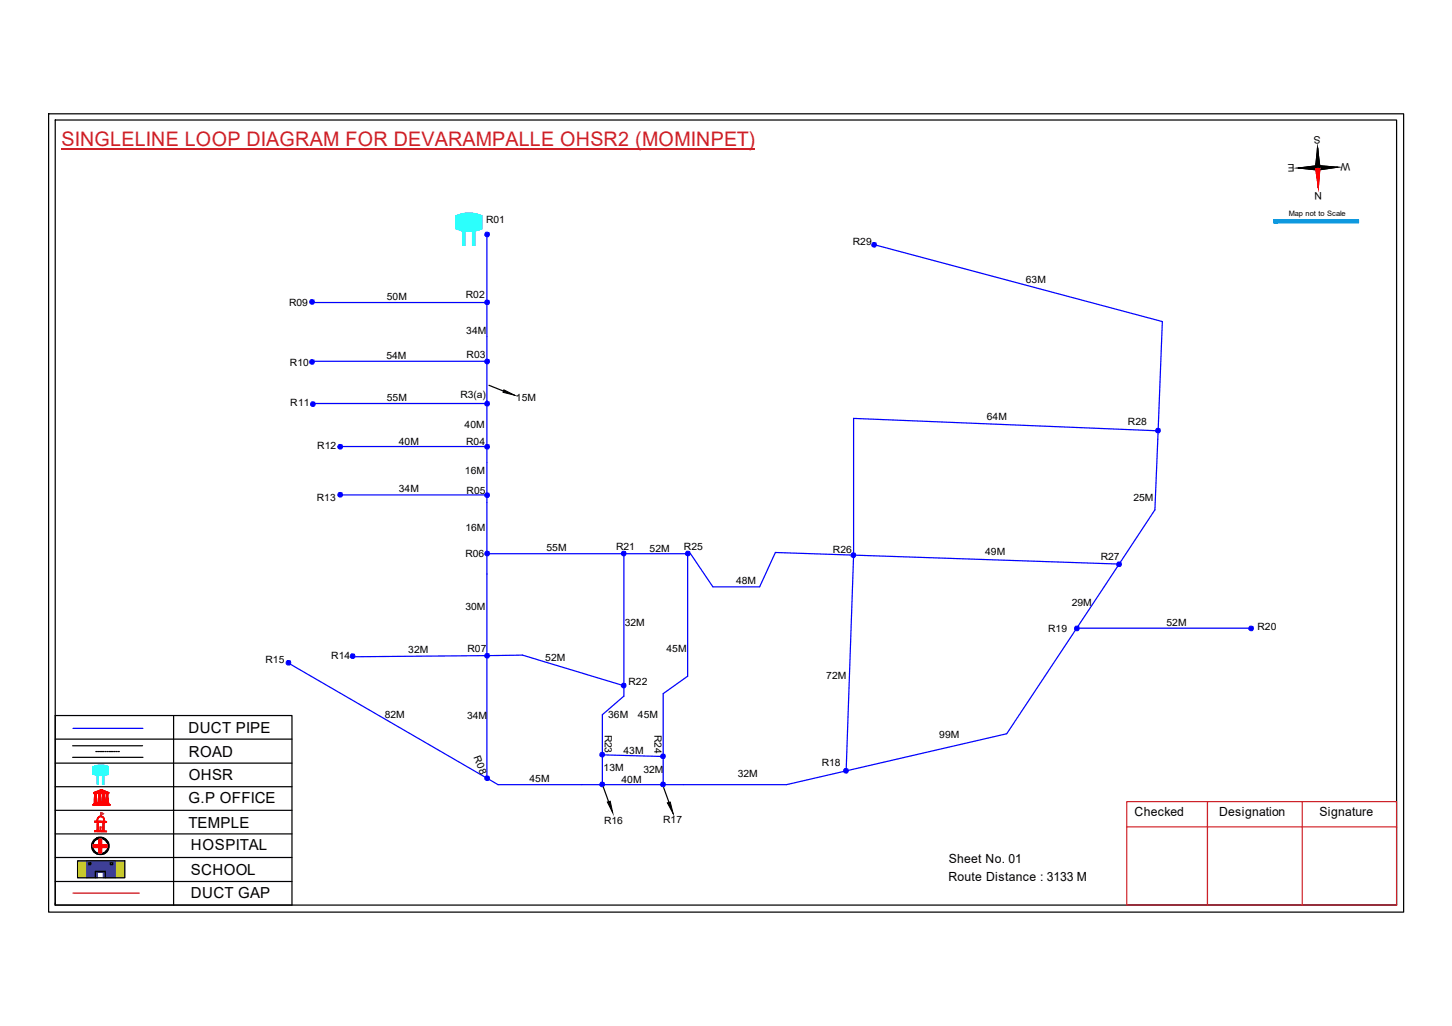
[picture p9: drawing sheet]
<svg xmlns="http://www.w3.org/2000/svg" width="297mm" height="210mm" viewBox="0 0 297 210" stroke-linecap="round" stroke-linejoin="round" font-family="sans-serif">
<path d="M99.6 48v111.2M178.8 50l59 15.8-1.5 38.5-30.4 45.8-45 10.4h-59l-42.9-24.9M236.9 88.1l-62.3-2.5v28l-1.5 44.1M99.6 113.3h41.7l4.5 6.8h9.6l3.2-7.1 70.4 2.4M127.6 113.3v29.1l-4.4 3.8v14.3M140.7 113.3v25l-5 3.6v18.6M72.1 134.4l34.8-.4 20.7 6.3M220.3 128.5h35.6" fill="none" stroke="#00f" stroke-width=".25"/>
<circle cx="59" cy="135.6" r=".49" fill="#00f"/>
<circle cx="59" cy="135.6" r=".49" fill="none" stroke="#00f" stroke-width=".2"/>
<circle cx="99.7" cy="159.2" r=".49" fill="#00f"/>
<circle cx="99.7" cy="159.2" r=".49" fill="none" stroke="#00f" stroke-width=".2"/>
<circle cx="99.7" cy="134.1" r=".49" fill="#00f"/>
<circle cx="99.7" cy="134.1" r=".49" fill="none" stroke="#00f" stroke-width=".2"/>
<circle cx="99.7" cy="113.2" r=".49" fill="#00f"/>
<circle cx="99.7" cy="113.2" r=".49" fill="none" stroke="#00f" stroke-width=".2"/>
<circle cx="127.6" cy="113.2" r=".49" fill="#00f"/>
<circle cx="127.6" cy="113.2" r=".49" fill="none" stroke="#00f" stroke-width=".2"/>
<circle cx="127.6" cy="140.2" r=".49" fill="#00f"/>
<circle cx="127.6" cy="140.2" r=".49" fill="none" stroke="#00f" stroke-width=".2"/>
<circle cx="123.2" cy="160.4" r=".49" fill="#00f"/>
<circle cx="123.2" cy="160.4" r=".49" fill="none" stroke="#00f" stroke-width=".2"/>
<circle cx="135.7" cy="160.4" r=".49" fill="#00f"/>
<circle cx="135.7" cy="160.4" r=".49" fill="none" stroke="#00f" stroke-width=".2"/>
<circle cx="135.7" cy="154.7" r=".49" fill="#00f"/>
<circle cx="135.7" cy="154.7" r=".49" fill="none" stroke="#00f" stroke-width=".2"/>
<circle cx="123.2" cy="154.3" r=".49" fill="#00f"/>
<circle cx="123.2" cy="154.3" r=".49" fill="none" stroke="#00f" stroke-width=".2"/>
<circle cx="140.7" cy="113.2" r=".49" fill="#00f"/>
<circle cx="140.7" cy="113.2" r=".49" fill="none" stroke="#00f" stroke-width=".2"/>
<circle cx="174.6" cy="113.5" r=".49" fill="#00f"/>
<circle cx="174.6" cy="113.5" r=".49" fill="none" stroke="#00f" stroke-width=".2"/>
<circle cx="173.1" cy="157.6" r=".49" fill="#00f"/>
<circle cx="173.1" cy="157.6" r=".49" fill="none" stroke="#00f" stroke-width=".2"/>
<circle cx="229" cy="115.4" r=".49" fill="#00f"/>
<circle cx="229" cy="115.4" r=".49" fill="none" stroke="#00f" stroke-width=".2"/>
<circle cx="220.3" cy="128.5" r=".49" fill="#00f"/>
<circle cx="220.3" cy="128.5" r=".49" fill="none" stroke="#00f" stroke-width=".2"/>
<circle cx="256" cy="128.5" r=".49" fill="#00f"/>
<circle cx="256" cy="128.5" r=".49" fill="none" stroke="#00f" stroke-width=".2"/>
<circle cx="236.9" cy="88.1" r=".49" fill="#00f"/>
<circle cx="236.9" cy="88.1" r=".49" fill="none" stroke="#00f" stroke-width=".2"/>
<circle cx="178.8" cy="50" r=".49" fill="#00f"/>
<circle cx="178.8" cy="50" r=".49" fill="none" stroke="#00f" stroke-width=".2"/>
<circle cx="99.7" cy="47.9" r=".49" fill="#00f"/>
<circle cx="99.7" cy="47.9" r=".49" fill="none" stroke="#00f" stroke-width=".2"/>
<path d="M63.8 61.9h35.8M63.8 73.9h35.8M63.8 82.5h35.8M69.1 91.4h30.5M70 101.3h29.6" fill="none" stroke="#00f" stroke-width=".25"/>
<circle cx="99.7" cy="61.8" r=".49" fill="#00f"/>
<circle cx="99.7" cy="61.8" r=".49" fill="none" stroke="#00f" stroke-width=".2"/>
<circle cx="99.7" cy="73.9" r=".49" fill="#00f"/>
<circle cx="99.7" cy="73.9" r=".49" fill="none" stroke="#00f" stroke-width=".2"/>
<circle cx="99.7" cy="82.5" r=".49" fill="#00f"/>
<circle cx="99.7" cy="82.5" r=".49" fill="none" stroke="#00f" stroke-width=".2"/>
<circle cx="99.7" cy="91.4" r=".49" fill="#00f"/>
<circle cx="99.7" cy="91.4" r=".49" fill="none" stroke="#00f" stroke-width=".2"/>
<circle cx="99.7" cy="101.3" r=".49" fill="#00f"/>
<circle cx="99.7" cy="101.3" r=".49" fill="none" stroke="#00f" stroke-width=".2"/>
<circle cx="63.9" cy="61.7" r=".49" fill="#00f"/>
<circle cx="63.9" cy="61.7" r=".49" fill="none" stroke="#00f" stroke-width=".2"/>
<circle cx="63.9" cy="74" r=".49" fill="#00f"/>
<circle cx="63.9" cy="74" r=".49" fill="none" stroke="#00f" stroke-width=".2"/>
<circle cx="64" cy="82.6" r=".49" fill="#00f"/>
<circle cx="64" cy="82.6" r=".49" fill="none" stroke="#00f" stroke-width=".2"/>
<circle cx="69.6" cy="91.4" r=".49" fill="#00f"/>
<circle cx="69.6" cy="91.4" r=".49" fill="none" stroke="#00f" stroke-width=".2"/>
<circle cx="69.6" cy="101.2" r=".49" fill="#00f"/>
<circle cx="69.6" cy="101.2" r=".49" fill="none" stroke="#00f" stroke-width=".2"/>
<circle cx="72.2" cy="134.2" r=".49" fill="#00f"/>
<circle cx="72.2" cy="134.2" r=".49" fill="none" stroke="#00f" stroke-width=".2"/>
<path d="M11.3 151.2h48.4M11.3 156.1h48.4M14.9 152.6h14.3M14.9 154.9h14.3M35.5 146.4v38.8M11.3 175.4h48.4M11.3 161h48.4M11.3 165.8h48.4M11.3 170.6h48.4M11.3 180.3h48.4" fill="none" stroke="#000" stroke-width=".25"/>
<path d="M21 158.6h.3v1.8h-.3z" fill-rule="evenodd" fill="#0ffffc"/>
<path d="M21 158.6h.3v1.8h-.3z" fill="none" stroke="#0ffffc" stroke-width=".2"/>
<path d="M19.9 158.6h.2v1.8h-.2z" fill-rule="evenodd" fill="#0ffffc"/>
<path d="M19 156.9l1.6-.4 1.5 .3v1.6l-1.5 .3-1.6-.4zM19.9 158.6h.2v1.8h-.2z" fill="none" stroke="#0ffffc" stroke-width=".2"/>
<path d="M19 156.8a4 4 0 0 1 3.1 0v1.7a4.5 4.5 0 0 1-3-.1z" fill-rule="evenodd" fill="#0ffffc"/>
<path d="M19 156.8a4 4 0 0 1 3.1 0v1.7a4.5 4.5 0 0 1-3-.1z" fill="none" stroke="#0ffffc" stroke-width=".2"/>
<path d="M19 164.6h3.5v.2h-3.5zM19.2 164.3h3.1v.2h-3.1zM19.2 162.1l1.5-.6 1.6 .7zM19.3 162.4l.6-.1-.2 .1 .1 1.7h-.5l.1-1.7zM19.3 164.2h2.8v.1h-2.8zM19.5 162.1l1.2-.5 1.3 .5zM20.1 162.3h.5v1.8h-.5zM20.7 161.7l.2 .1-.2 .3zM20.9 162.3h.5v1.8h-.5zM21.6 162.3l.6 .1h-.1v1.7h-.4l.1-1.7z" fill="none" stroke="#f00" stroke-width=".2"/>
<path d="M21.6 162.3h.5v1.8h-.5z" fill-rule="evenodd" fill="#f00"/>
<path d="M21.6 162.3h.5v1.8h-.5z" fill="none" stroke="#f00" stroke-width=".2"/>
<path d="M20.9 162.3h.5v1.8h-.5z" fill-rule="evenodd" fill="#f00"/>
<path d="M20.9 162.3h.5v1.8h-.5z" fill="none" stroke="#f00" stroke-width=".2"/>
<path d="M20.1 162.3h.5v1.8h-.5z" fill-rule="evenodd" fill="#f00"/>
<path d="M20.1 162.3h.5v1.8h-.5z" fill="none" stroke="#f00" stroke-width=".2"/>
<path d="M19.3 162.3h.5v1.8h-.5z" fill-rule="evenodd" fill="#f00"/>
<path d="M19.3 162.3h.5v1.8h-.5z" fill="none" stroke="#f00" stroke-width=".2"/>
<path d="M20.6 161.7h.4v.4h-.4z" fill-rule="evenodd" fill="#f00"/>
<path d="M19 164.6h3.6v.2h-3.6zM19 164.7h3.6M19.2 164.3h3.1v.2h-3.1zM19.2 164.4h3.1M19.3 164.2h2.8v.1h-2.8zM19.3 164.3h2.8M20.6 161.7h.4v.4h-.4z" fill="none" stroke="#f00" stroke-width=".2"/>
<path d="M19.2 162.1l1-.4a.94 .94 0 0 1 1.1 0l1 .4v.2h-3.1zM19.9 162.1h.7l-.1-.3zM21 161.8l-.1 .3h.7z" fill-rule="evenodd" fill="#f00"/>
<path d="M19.2 162.1l1-.4a.94 .94 0 0 1 1.1 0l1 .4v.2h-3.1zM19.9 162.1l.6-.3 .1 .3zM20.1 168.1h1l-.1 1.9-.9-.1zM20.1 167.2a.73 .73 0 0 1 .9-.2 .73 .73 0 0 1 .4 .9v.2h.4v.1h-.5v1.7l.5 .1v.2l-2.5-.1v-.2h.6v-1.8h-.5v-.1h.5v-.4zM20.1 167.3a.55 .55 0 0 1 1 0l.2 .8-1.4-.1zM20.5 169.2l.1 .6zM20.6 166.5l.1 .5zM21 161.8l.6 .3h-.7z" fill="none" stroke="#f00" stroke-width=".2"/>
<path d="M20.6 166.2l.6 .3-.5 .3z" fill="none" stroke="#e66000" stroke-width=".2"/>
<path d="M20 167.2a.8 .8 0 0 1 1.4 .3v.5l.4 .1v.1l-.5 .1v1.5l.1 .2h.4v.2h-2.5v-.3l.6-.1v-1.6h-.6v-.2h.5zM20.1 167.4l-.2 .6h1.3l-.1-.6-.2-.3h-.5zM20.1 168.3v1.6h.9v-1.7zM20.4 169.2h.3l-.1 .7h-.2z" fill-rule="evenodd" fill="#f00"/>
<path d="M20 167.2a.8 .8 0 0 1 1.4 .3v.5l.4 .1v.1l-.5 .1v1.5l.1 .2h.4v.2h-2.5v-.3l.6-.1v-1.6h-.6v-.2h.5zM20.1 167.4l.3-.3h.5l.2 .3 .1 .6h-1.3zM20.1 168.3l.9-.1v1.7h-.9zM20.4 169.2h.3l-.1 .7h-.2z" fill="none" stroke="#f00" stroke-width=".2"/>
<path d="M20.6 166.5v.5z" fill="#f00"/>
<path d="M20.6 166.5v.5z" fill="none" stroke="#f00" stroke-width=".2"/>
<path d="M20.6 166.5v.5z" fill="#f00"/>
<path d="M20.6 166.5v.5z" fill="none" stroke="#f00" stroke-width=".2"/>
<path d="M20.6 166.5v.5z" fill="#f00"/>
<path d="M20.6 166.5v.5zM20.6 166.5v.5" fill="none" stroke="#f00" stroke-width=".2"/>
<path d="M20.7 166.8l-.1 .2z" fill="#f00"/>
<path d="M20.7 166.8l-.1 .2z" fill="none" stroke="#f00" stroke-width=".2"/>
<path d="M20.7 166.8v.2z" fill="#f00"/>
<path d="M20.7 166.8v.2z" fill="none" stroke="#f00" stroke-width=".2"/>
<path d="M20.6 167h.1z" fill="#f00"/>
<path d="M20.6 167h.1z" fill="none" stroke="#f00" stroke-width=".2"/>
<path d="M20.6 167h.1z" fill="#f00"/>
<path d="M20.6 167h.1z" fill="none" stroke="#f00" stroke-width=".2"/>
<path d="M20.6 166.2l.6 .3-.6 .3z" fill-rule="evenodd" fill="#e66000"/>
<path d="M20.6 166.2l.6 .3-.6 .3z" fill="none" stroke="#e66000" stroke-width=".2"/>
<path d="M11.3 146.4h48.4v38.8h-48.4zM19.6 153.8h.3M20.1 153.8h.3M20.5 153.8h.4M21 153.8h.3M21.5 153.8h.2M21.9 153.8h.2M22.3 153.8h.3M22.7 153.8h.4M23.2 153.8h.3M23.7 153.8h.2M24.1 153.8h.3" fill="none" stroke="#000" stroke-width=".25"/>
<path d="M14.9 149h14.3" fill="none" stroke="#00f" stroke-width=".25"/>
<g fill="none" stroke="#000" stroke-width=".2">
<path d="M19.3 172a1.38 1.38 0 0 1 2.4 .2 1.49 1.49 0 0 1-.8 2.4 1.59 1.59 0 0 1-1.7-.8 1.59 1.59 0 0 1 .1-1.8z"/>
<circle cx="20.5" cy="173" r="1.81"/>
<circle cx="20.5" cy="173.1" r="1.78"/>
<circle cx="20.5" cy="173.1" r="1.59"/>
</g>
<path d="M18.7 173a1.81 1.81 0 0 1 3.6 0 1.81 1.81 0 0 1-3.6 0zM19.3 172a1.55 1.55 0 0 0 .1 2.2 1.55 1.55 0 0 0 2.1 0 1.55 1.55 0 0 0 .2-2.1 1.44 1.44 0 0 0-2.4-.1z" fill-rule="evenodd" fill="#000"/>
<path d="M19.1 172.8h1.2v-1.1h.5v1.1h1.1v.6h-1.1v1.1h-.5v-1.1h-1.2z" fill="none" stroke="#f00" stroke-width=".25"/>
<path d="M19.1 172.8h1.1v-1.1h.6v1.1h1.1v.6h-1.1v1.1h-.6v-1.1h-1.1z" fill-rule="evenodd" fill="#f00"/>
<path d="M19.1 172.8h1.1v-1.1h.6v1.1h1.1v.6h-1.1v1.1h-.6v-1.1h-1.1z" fill="none" stroke="#f00" stroke-width=".2"/>
<path d="M14.9 182.7h13.6" fill="none" stroke="#f00" stroke-width=".25"/>
<path d="M15.9 176.1h1.9v3.5h-1.9zM23.6 176.1h1.9v3.5h-1.9z" fill-rule="evenodd" fill="#c8c92d"/>
<path d="M15.9 176.1h1.9v3.5h-1.9zM23.6 176.1h1.9v3.5h-1.9z" fill="none" stroke="#c8c92d" stroke-width=".2"/>
<path d="M17.7 176.1h5.9v3.5h-2.5v-1.1h-1.2v1.1h-2.2zM18.2 176.5v.4h.3v-.4zM22.6 176.5v.4h.4v-.4z" fill-rule="evenodd" fill="#293189"/>
<path d="M17.7 176.1h5.9v3.5h-2.5v-1.1h-1.2v1.1h-2.2zM18.2 176.5h.3v.4h-.3zM22.6 176.5h.4v.4h-.4z" fill="none" stroke="#293189" stroke-width=".2"/>
<path d="M9.9 23.3h277.2v163.3h-277.2zM11.3 24.6h274.4v160.6h-274.4zM269.5 30.2l.2 8.2M15.9 176.1h9.6v3.5h-9.6zM18.2 176.5h.4v.4h-.4zM19.5 179.6v-1.3h2v1.3M22.6 176.5h.5v.4h-.5zM11.3 184.8v.4" fill="none" stroke="#000" stroke-width=".25"/>
<path d="M12.6 30.4h141.9M230.5 164h55.2v21.2h-55.2zM230.5 169.2h55.2M247 164v21.2M266.4 164v21.2" fill="none" stroke="#cd2027" stroke-width=".25"/>
<path d="M269.6 33.9l4.1 .3-4.1 .6zM265.6 34.4l4-.5v.9z" fill="#000"/>
<path d="M265.6 34.4l4-.5v.9zM269.6 33.9l4.1 .3-4.1 .6z" fill="none" stroke="#000" stroke-width=".2"/>
<path d="M269.1 34.3h.9l-.3 4.1z" fill="#f00"/>
<path d="M269.1 34.3h.9l-.3 4.1z" fill="none" stroke="#f00" stroke-width=".2"/>
<path d="M269.6 33.9l4.1 .3-4.1 .6zM265.6 34.4l4-.5v.9zM269.5 30.2l.5 4.1h-.9z" fill="#000"/>
<path d="M265.6 34.4l4-.5v.9zM269.5 30.2l.5 4.1h-.9zM269.6 33.9l4.1 .3-4.1 .6z" fill="none" stroke="#000" stroke-width=".2"/>
<path d="M269.5 30.2l.2 8.2" fill="none" stroke="#000" stroke-width=".25"/>
<path d="M269.1 34.3h.9l-.3 4.1z" fill="#f00"/>
<path d="M269.1 34.3h.9l-.3 4.1z" fill="none" stroke="#f00" stroke-width=".2"/>
<path d="M269.5 30.2l.5 4.1h-.9z" fill="#000"/>
<path d="M269.5 30.2l.5 4.1h-.9z" fill="none" stroke="#000" stroke-width=".2"/>
<path d="M269.6 34.3l.1 4.1" fill="none" stroke="#f00" stroke-width=".25"/>
<path d="M269.5 30.2l.1 4.1" fill="none" stroke="#000" stroke-width=".25"/>
<path d="M260.6 45h17.2v.6h-17.2z" fill-rule="evenodd" fill="#0093dd"/>
<path d="M260.6 45h17.2v.6h-17.2z" fill="none" stroke="#0093dd" stroke-width=".2"/>
<path d="M260.6 45h17.3v.6h-17.3z" fill="none" stroke="#0093dd" stroke-width=".25"/>
<path d="M123.2 154.4l12.5 .4" fill="none" stroke="#00f" stroke-width=".25"/>
<path d="M103.1 79.8l2.2 1.1-2.4-.6zM124.2 164.1l.6-.2 .5 2.4zM136.5 164.3l.6-.2 .6 2.4z" fill="#000"/>
<path d="M103.1 79.8l2.2 1.1-2.4-.6zM124.2 164.1l.6-.2 .5 2.4zM136.5 164.3l.6-.2 .6 2.4z" fill="none" stroke="#000" stroke-width=".2"/>
<path d="M100 78.8l3 1.2M123.4 161l1.1 3M135.8 161.1l1.1 3.1" fill="none" stroke="#000" stroke-width=".25"/>
<path d="M96.6 47.1h.6v3.1h-.6z" fill-rule="evenodd" fill="#0ffffc"/>
<path d="M96.6 47.1h.6v3.1h-.6z" fill="none" stroke="#0ffffc" stroke-width=".2"/>
<path d="M94.6 47.1h.5v3.1h-.5z" fill-rule="evenodd" fill="#0ffffc"/>
<path d="M93.3 44.2a6.7 6.7 0 0 1 5.2-.1v2.7a7 7 0 0 1-5.2-.1zM94.6 47.1h.5v3.1h-.5z" fill="none" stroke="#0ffffc" stroke-width=".2"/>
<path d="M93.3 44.1a7 7 0 0 1 5.3 0v2.8a7.5 7.5 0 0 1-5.3-.1z" fill-rule="evenodd" fill="#0ffffc"/>
<path d="M93.3 44.1a7 7 0 0 1 5.3 0v2.8a7.5 7.5 0 0 1-5.3-.1z" fill="none" stroke="#0ffffc" stroke-width=".2"/>
<text font-size="4.1" fill="#cd2027" x="12.6" y="29.9">SINGLELINE LOOP DIAGRAM FOR DEVARAMPALLE OHSR2 (MOMINPET)</text>
<g font-size="3.1">
<text x="38.6" y="150">DUCT PIPE</text>
<text x="38.6" y="154.9">ROAD</text>
<text x="38.6" y="159.5">OHSR</text>
<text x="38.6" y="164.3">G.P OFFICE</text>
<text x="38.6" y="169.3">TEMPLE</text>
<text x="39.1" y="173.9">HOSPITAL</text>
<text x="39.1" y="179">SCHOOL</text>
<text x="39.1" y="183.8">DUCT GAP</text>
</g>
<g font-size="2.6">
<text x="232.1" y="167">Checked</text>
<text x="249.4" y="167">Designation</text>
<text x="270" y="167">Signature</text>
<text x="194.1" y="176.6">Sheet No. 01</text>
<text x="194" y="180.3">Route Distance : 3133 M</text>
</g>
<g font-size="2.1">
<text x="270.1" y="27.8" transform="rotate(179 270.1 27.8)">S</text>
<text x="264.8" y="33.6" transform="rotate(179 264.8 33.6)">E</text>
<text x="276.2" y="33.4" transform="rotate(179 276.2 33.4)">W</text>
<text x="270.4" y="39.4" transform="rotate(179 270.4 39.4)">N</text>
</g>
<g font-size="2">
<text x="99.4" y="45.6">R01</text>
<text x="174.5" y="50.2">R29</text>
<text x="209.8" y="57.9">63M</text>
<text x="59.1" y="62.6">R09</text>
<text x="79.1" y="61.5">50M</text>
<text x="95.3" y="60.9">R02</text>
<text x="95.4" y="68.3">34M</text>
<text x="59.3" y="74.8">R10</text>
<text x="79" y="73.4">54M</text>
<text x="95.5" y="73.3">R03</text>
<text x="59.4" y="83.1">R11</text>
<text x="79.1" y="82.1">55M</text>
<text x="94.2" y="81.4">R3(a)</text>
<text x="105.5" y="82.1">15M</text>
<text x="95" y="87.6">40M</text>
<text x="201.9" y="86">64M</text>
<text x="230.8" y="87">R28</text>
<text x="64.9" y="91.8">R12</text>
<text x="81.6" y="91">40M</text>
<text x="95.4" y="91.1">R04</text>
<text x="81.6" y="100.6">34M</text>
<text x="95.1" y="96.9">16M</text>
<text x="95.5" y="101">R05</text>
<text x="64.8" y="102.4">R13</text>
<text x="231.9" y="102.5">25M</text>
<text x="95.2" y="113.9">R06</text>
<text x="95.2" y="108.6">16M</text>
<text x="111.8" y="112.8">55M</text>
<text x="126" y="112.5">R21</text>
<text x="132.9" y="112.9">52M</text>
<text x="139.9" y="112.5">R25</text>
<text x="170.4" y="113.1">R26</text>
<text x="201.5" y="113.5">49M</text>
<text x="150.6" y="119.5">48M</text>
<text x="225.2" y="114.6">R27</text>
<text x="95.2" y="124.7">30M</text>
<text x="219.2" y="124">29M</text>
<text x="127.8" y="128">32M</text>
<text x="214.4" y="129.2">R19</text>
<text x="238.6" y="128">52M</text>
<text x="257.3" y="128.9">R20</text>
<text x="54.3" y="135.6">R15</text>
<text x="67.8" y="134.8">R14</text>
<text x="83.5" y="133.5">32M</text>
<text x="95.6" y="133.4">R07</text>
<text x="111.5" y="135.3">52M</text>
<text x="136.4" y="133.4">45M</text>
<text x="128.6" y="140.2">R22</text>
<text x="169" y="138.9">72M</text>
<text x="78.7" y="147">82M</text>
<text x="95.5" y="147.2">34M</text>
<text x="124.4" y="147">36M</text>
<text x="130.5" y="147">45M</text>
<text x="96.9" y="154.9" transform="rotate(69 96.9 154.9)">R08</text>
<text x="123.7" y="150.3" transform="rotate(90 123.7 150.3)">R23</text>
<text x="127.5" y="154.2">43M</text>
<text x="133.9" y="150.4" transform="rotate(90 133.9 150.4)">R24</text>
<text x="192.1" y="151">99M</text>
<text x="108.3" y="159.9">45M</text>
<text x="123.5" y="157.8">13M</text>
<text x="127.1" y="160.2">40M</text>
<text x="131.6" y="158.2">32M</text>
<text x="150.9" y="158.9">32M</text>
<text x="168.1" y="156.7">R18</text>
<text x="123.6" y="168.6">R16</text>
<text x="135.7" y="168.3">R17</text>
</g>
<text font-size="1.5" x="263.7" y="44.2">Map not to Scale</text>
</svg>
